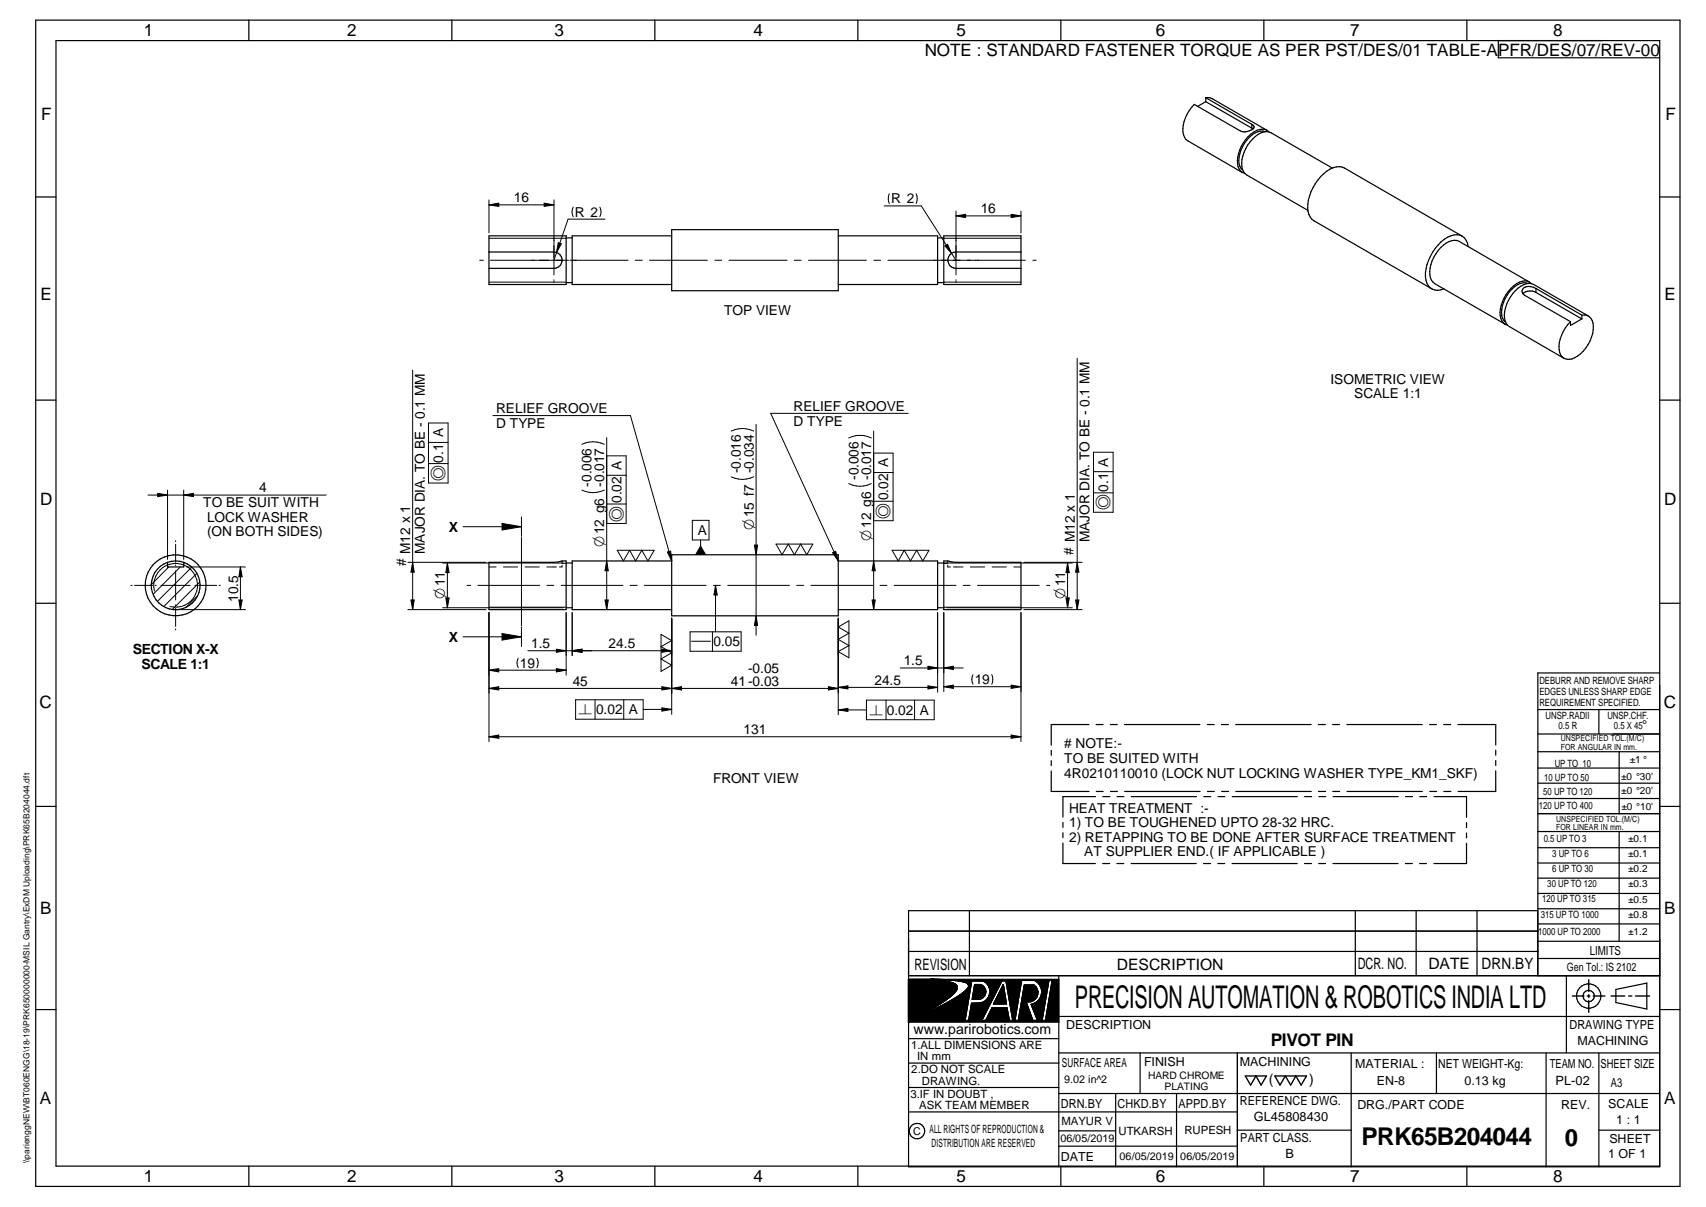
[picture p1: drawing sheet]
<svg xmlns="http://www.w3.org/2000/svg" width="420mm" height="297mm" viewBox="0 0 420 297" stroke-linecap="round" stroke-linejoin="round" font-family="sans-serif">
<g fill="none" stroke="#000" stroke-width=".34">
<path d="M226.3 250.1l-2.5 1.4M226.9 249.8l-.5 .3M228.3 249.3l-4.5 2.2M228.3 249.3l-.8 .4M228.3 249l-.8 .4M229.3 241l1.5 .2M229.3 241l4.3 .6M229.3 241l5.6 .3M230.8 241.2l.5 .1M230.8 241.2l1 .1M231 247.4l-7.2 4.1M231.4 247.1l-.2 .2"/>
<path d="M231.7 247.6l-.6 .3M231.8 241.3l.5 .1M231.8 241.3l1.8 .3M232.9 246.1l-1.3 .9M232.9 246.1l-4.3 2.7M233.3 241.1l.3 .1M233.6 241.6l1.3 .4M233.6 241.2l1.2 .1M233.6 241.2l-9.8-.2v10.5M233.8 241.7h.2M234.3 241.8l1 .5 .4 .5M234.5 244.9l-1.6 1.2"/>
<path d="M234.7 244.7l-.1 .1M234.8 241.3l3.1 .5M234.9 241.3l2.8 .4M234.9 242l.1 .1M234.9 242.1l.6 .3M235.4 243.8l-1.1 1.2-1.4 1.1M235.4 243.8l-.4 .5M235.5 243.6l-.1 .2M235.6 242.5l.1 .3M235.6 243.5l-.1 .1M235.7 243.4l-.2 .2M235.7 243.4l-.3 .4"/>
<path d="M235.7 242.8v.6M236 245.2l-3.3 1.9-4.4 2.2M236 245.2l-6.1 3.4-6.1 2.9M236.8 244.6l-.8 .6M237.5 244.1l-.7 .5M237.7 241.7l.6 .3 .3 .4M237.7 241.7l.2 .1M237.9 241.8l.1 .1M237.9 241.8l.5 .3M238.1 243.5l-.6 .6M238.5 242.1l.1 .4M238.6 242.7l-.3 .6-.8 .8"/>
<path d="M238.6 242.4l-.4 1M239.3 241.4h2.8a2.91 2.91 0 0 1 1.7 2.9 2.91 2.91 0 0 1-2.2 2.5l-2.3 .1-.7 4.3h-1zM240.1 242.3h1.4a1.85 1.85 0 0 1 1.2 2 1.85 1.85 0 0 1-1.7 1.6h-1.5zM246.7 241.3h1.1l1.7 9.9h-.9l-.6-3.2h-3.7l-1.5 3.2h-1zM247.1 242.4l.8 4.7h-3.2zM251.6 241.3h3.2a3.2 3.2 0 0 1 1.7 3.2 3.2 3.2 0 0 1-2.5 2.7l1.6 4h-1.2l-1.8-4.8a2.25 2.25 0 0 0 2.8-1.1 2.25 2.25 0 0 0-.8-2.9h-2.3l-1.5 8.8h-.9zM258.3 241.3h.9l-1.7 9.9h-.9zM387.3 245.1h2.8M390.9 245.1h.7M391.3 241.1v2.9M391.3 244.8v.7M391.3 246.3v2.8"/>
<path d="M392.4 245.1h2.9M396.8 245.1h3.4M401.1 245.1h.8M402.8 245.1h3.5M306.7 264.8h5.2l-1.3 2.2-1.3-2.2-1.3 2.2zM314 264.8h7.8l-1.3 2.2-1.4-2.2-1.2 2.2-1.3-2.2-1.4 2.2z"/>
</g>
<g fill="#000">
<path d="M120.4 50.4l2.4-.4v.8zM134 50l2.4 .4-2.4 .4zM137.5 59.7l.7 .3-1.1 2.1zM235.4 53.1l2.4-.4v.9zM249 52.7l2.4 .4-2.4 .5zM232.7 60.5l.7-.4 .9 2.3zM38.9 121.4l2.4 .4-2.4 .4zM45.2 121.8l2.5-.4v.8zM123.6 128.8l4.8 .8-4.8 .8zM164.4 135.8l.8-.2 .2 2.4zM172.5 134.2l1.4 2.3h-2.7zM185.8 134.2h.8l-.4 2.3z"/>
<path d="M205.1 136l.7-.3 .6 2.3zM59.2 139.5l.4 2.4h-.8zM58.8 147.7h.8l-.4 2.3zM101.2 147.7h.8l-.4 2.3zM101.6 138.4l.4 2.4h-.8zM109.8 147.2h.8l-.4 2.4zM110.2 138.6l.4 2.3h-.8zM123.6 155.9l4.8 .8-4.8 .8zM149 147.7h.8l-.4 2.3zM149.4 138l.4 2.5h-.8zM176.2 144.1l.4 2.3h-.8zM186.2 151.6l.4 2.3h-.8z"/>
<path d="M214.8 147.7h.8l-.4 2.3zM215.2 138l.4 2.5h-.8zM262.5 147.2h.8l-.4 2.4zM262.9 138.6l.4 2.3h-.8zM264.9 147.7h.8l-.4 2.3zM265.3 138.4l.4 2.4h-.8zM120.4 169.4l2.4-.4v.8zM120.4 164.9l2.4-.4v.9zM137 159.8l2.4 .3-2.4 .4zM137 164.5l2.4 .4-2.4 .5zM140.9 160.1l2.4-.3v.7zM163 169l2.4 .4-2.4 .4z"/>
<path d="M163 159.8l2.4 .3-2.4 .4zM163 174.2l2.4 .4-2.4 .4zM165.4 169.4l2.4-.4v.8zM204 169l2.4 .4-2.4 .4zM206.4 174.7l2.4-.4v.8zM206.4 169.2l2.4-.4v.7zM228.5 168.8l2.4 .4-2.4 .3zM228.5 164l2.4 .4-2.4 .4zM232.4 164.4l2.4-.4v.8zM232.4 169l2.4-.4v.8zM249 168.6l2.4 .4-2.4 .4zM120.4 181.3l2.4-.4v.8z"/>
<path d="M249 180.9l2.4 .4-2.4 .4zM247.1 242.4l.8 4.7h-3.2z"/>
<path d="M223.8 241h5.5l4.1 .6a2.41 2.41 0 0 1 2.3 1.4v.1a7.3 7.3 0 0 1-3.4 3.4l-8.5 5z" fill-rule="evenodd"/>
<path d="M229.3 241l7.2 .4 1.7 .5 .3 .3 .1 .5-1.1 1.4-2.4 1.6-5.6 3.1-5.7 2.7h37v-10.5zM239.3 241.4h2.8a2.91 2.91 0 0 1 1.7 2.9 2.91 2.91 0 0 1-2.2 2.5l-2.3 .1-.7 4.3h-1zM251.6 241.3h3.2a3.2 3.2 0 0 1 1.7 3.2 3.2 3.2 0 0 1-2.5 2.7l1.6 4h-1.2l-1.8-4.8a2.25 2.25 0 0 0 2.8-1.1 2.25 2.25 0 0 0-.8-2.9h-2.3l-1.5 8.8h-.9zM258.3 241.3h.9l-1.7 9.9h-.9zM246.7 241.3h1.1l1.7 9.9h-.9l-.6-3.2h-3.7l-1.5 3.2h-1z" fill-rule="evenodd"/>
<path d="M240.1 242.3h1.4a1.85 1.85 0 0 1 1.2 2 1.85 1.85 0 0 1-1.7 1.6h-1.5z" fill-rule="evenodd"/>
</g>
<circle cx="238.4" cy="242.1" r=".17" fill="#000"/>
<g fill="none" stroke="#000" stroke-width=".3">
<path d="M8.8 5h405v287h-405zM61.3 5v5M111.3 5v5M161.3 5v5M211.3 5v5M261.3 5v5M311.3 5v5M361.3 5v5M369 10v4.2h39.8M297 24h.5l1.1 .3 13.4 7.7M297 24l11.3 6.6M297 25l11.3 6.5"/>
<path d="M297 24v1M297 25l-2 1.2M308.3 30.6l.4 .3 .2 .4-.4 .5M308.3 31.5l.3 .2M308.3 30.6v.9M308.5 31.8l-.9 .4a2.41 2.41 0 0 1-2.1 0l-11.4-6.5a8.7 8.7 0 0 0-2.6 7.5l.6 1.1 .5 .4 13.4 7.8M311.6 32.4a3.7 3.7 0 0 0-3.9 1.4 8 8 0 0 0-2.5 6.5l.5 1.2 .4 .4M312 32l.5 .4M312 32a4 4 0 0 0-4.6 1.6 8.7 8.7 0 0 0-2.5 7.4 2.23 2.23 0 0 0 1.7 1.7M312.5 32.5a4.3 4.3 0 0 0-4 1.7 7.8 7.8 0 0 0-2.3 8l.8 .9 15.1 8.7M312.5 32.5l15.6 8.9M8.8 48.5h5"/>
<path d="M120.4 58h19v12h-19zM139.4 58.5h1.5M165.4 56.5h41v15h-41zM165.4 58h-24.5v12h24.5M206.4 58h24.5v12h-24.5M230.9 58.5h1.5M232.4 58h19v12h-19zM360.1 58.1l-29-16.7a4.4 4.4 0 0 0-5.1 1.4 11.2 11.2 0 0 0-3.9 9.2 3.5 3.5 0 0 0 1.5 2.4l29 16.7M360.1 58.1a3.4 3.4 0 0 1 1.5 2.6M360.1 58.1a4.5 4.5 0 0 0-5.2 1.4 11.3 11.3 0 0 0-3.7 9.4 2.95 2.95 0 0 0 4.4 2.2M408.8 48.5h5M120.4 62h16a2.01 2.01 0 0 1 2 2 2.01 2.01 0 0 1-2 2h-16"/>
<path d="M139.4 69.6h1.5M230.9 69.6h1.5M251.4 62h-16a2.01 2.01 0 0 0-2 2 2.01 2.01 0 0 0 2 2h16M376.3 69.8a3.7 3.7 0 0 0-3.9 1.3 7.8 7.8 0 0 0-2.3 7.2l.7 1M376.7 69.4l-17.3-10a3.6 3.6 0 0 0-3.9 .9 8.6 8.6 0 0 0-3.2 8.1l.2 .6 .8 .8 17.4 10M376.7 69.4l.5 .4M376.7 69.4a3.8 3.8 0 0 0-4.6 1.6 8.5 8.5 0 0 0-2.5 7.4 2.31 2.31 0 0 0 1.7 1.6M378.3 71a2.29 2.29 0 0 0-3.4 .4v.6l.5 .6 11.4 6.6M378.3 71l11.3 6.6M378.3 71v1M378.3 72l11.3 6.5M378.3 72a2.97 2.97 0 0 0-3.2 .3"/>
<path d="M389.6 77.6a2.4 2.4 0 0 1 2.8 2.7 9.1 9.1 0 0 1-5.3 8 2.35 2.35 0 0 1-3.1-2.3 9.2 9.2 0 0 1 2.8-6.8M389.6 78.5l-2.8 1.6v-.9M389.6 77.6v.9M391.2 77.8l-13.5-7.8a3.5 3.5 0 0 0-3.8 .9 8.5 8.5 0 0 0-3.2 8.1l.6 1.1 .5 .3 13.4 7.8M8.8 98.5h5M408.8 98.5h5M41.3 138.4a6 6 0 0 0-2.9 9.2 6 6 0 0 0 9.7 0 6 6 0 0 0-2.9-9.2M41.3 138.4v1.1h3.9v-1.1M41.3 138.4a6 6 0 0 1 3.9 0M120.4 138.4h16l3-.4v12h-19zM139.4 138.6h1.5M165.4 136.5h41v15.1h-41z"/>
<path d="M165.4 138h-24.5v12h24.5M206.4 138h24.5v12h-24.5M230.9 138.6h1.5M232.4 138l3 .4h16v11.6h-19zM8.8 148.5h5M139.4 149.6h1.5M230.9 149.6h1.5M408.8 148.5h5M268.2 178.3h-9.3v5.1M269.9 178.3h1.7M273.5 178.3h1.7M276.9 178.3h18.6"/>
<path d="M297.3 178.3h1.7M300.8 178.3h1.7M304.3 178.3h18.6M324.7 178.3h1.7M328.2 178.3h1.7M331.7 178.3h18.6M352.1 178.3h1.7M355.5 178.3h1.8M359.1 178.3h9.3v5M378.7 174.6h30.1M393.8 174.6v6M408.8 165.6h-30.1v74.5"/>
<path d="M8.8 198.5h5M258.9 189.7v5.1h9.3M258.9 184.7v1.2M258.9 187.2v1.2M269.8 196h-8v5.1M270 194.8h1.7M271.6 196h1.7M273.5 194.8h1.7M275.1 196h1.7M277 194.8h18.6M278.6 196h16.1M296.4 196h1.8"/>
<path d="M297.4 194.8h1.7M300 196h1.7M300.9 194.8h1.7M303.5 196h16M304.4 194.8h18.5M321.3 196h1.7M324.7 194.8h1.8M324.8 196h1.7M328.2 194.8h1.7M328.3 196h16.1M331.8 194.8h18.5M346.1 196h1.8"/>
<path d="M349.7 196h1.7M352.1 194.8h1.7M353.2 196h8v5.1M355.6 194.8h1.7M368.4 184.6v1.2M368.4 187.2v1.2M368.4 189.7v5.1h-9.3M378.7 185h30.1M378.7 189h30.1M378.7 192.7h30.1M378.7 196.5h30.1M378.7 180.6h30.1"/>
<path d="M398.8 185v15.2M408.8 198.5h5M261.8 202.4v1.2M261.8 204.9v1.3M261.8 207.5v5h8M271.6 212.5h1.7M275.1 212.5h1.7M278.6 212.5h16M296.4 212.5h1.7M299.9 212.5h1.7M303.4 212.5h16.1M321.3 212.5h1.7"/>
<path d="M324.8 212.5h1.7M328.3 212.5h16M346.1 212.5h1.7M349.6 212.5h1.7M361.2 207.5v5h-8.1M361.2 202.4v1.3M361.2 205v1.2M378.7 200.2h30.1M378.7 204.6h30.1M378.7 208.6h30.1M378.7 212.4h30.1M378.7 216.1h30.1"/>
<path d="M378.7 219.9h30.1M398.8 204.6v27M223.8 229.2h154.9M223.8 234.1h154.9M238.7 224.1v16M333.8 224.1v16M348.8 224.1v16M363.8 224.1v16M378.7 224.1h-154.9v63h185v-277.1h-395v277h395M378.7 223.6h30.1M378.7 227.4h30.1M378.7 231.6h30.1"/>
<path d="M378.7 235.9h30.1M8.8 248.5h5M223.8 251.5h37M223.8 241h37M223.8 255.6h37M223.8 240.1h185M260.8 240.1v47M260.8 250.1h148M260.8 259.1h148M280.8 259.1v10M304.7 259.1v28M332.8 259.1v28"/>
<path d="M353.8 259.1v10M380.8 259.1v28M385.8 240.1v19M393.8 259.1v28M398 243.5l7.6-1.6v6.4l-7.6-1.6zM408.8 248.5h5M223.8 273.6h80.9M223.8 267.6h37M223.8 261.6h37M260.8 278.3h14M260.8 269.1h148M274.8 269.1v18"/>
<path d="M289.8 269.1v18M304.7 278.1h28.1M393.8 278.1h15M61.3 287v5M111.3 287v5M161.3 287v5M211.3 287v5M260.8 282.1h43.9M261.3 287v5M311.3 287v5M361.3 287v5"/>
<circle cx="43.3" cy="144" r="7.5"/>
<circle cx="391.3" cy="245.1" r="2.99"/>
<circle cx="391.3" cy="245.1" r="1.39"/>
<circle cx="225.8" cy="278.3" r="1.9"/>
</g>
<g fill="none" stroke="#000" stroke-width=".25">
<path d="M120.4 58.6h19M120.4 49.2v8.1M120.4 50.4l2.4-.4v.8zM120.4 50.4h16M134 50l2.4 .4-2.4 .4zM136.4 49.2v18.4M137.5 59.7l.7 .3-1.1 2.1zM141.2 51a2.52 2.52 0 0 0 0 2.3M147.7 51a2.52 2.52 0 0 1 0 2.3M149 53.9h-9.1l-3.5 10.2M217.8 50.7h9.1l8.5 13.4M219 47.7a2.99 2.99 0 0 0 0 2.4"/>
<path d="M225.6 47.7a2.99 2.99 0 0 1 0 2.4M232.4 58.6h19M235.4 51.9v15.7M235.4 53.1l2.4-.4v.9zM235.4 53.1h16M249 52.7l2.4 .4-2.4 .5zM251.4 51.9v5.4M118.1 64.1h.9M120.4 69.4h19M120.8 64.1h19.2M136.4 68.8v.2M136.4 69.3v.3"/>
<path d="M140.4 64.1h14.3M156.5 64.1h1.7M160 64.1h14.2M176.1 64.1h1.6M179.5 64.1h14.3M195.6 64.1h1.7M199.1 64.1h14.3M215.2 64.1h1.7M218.7 64.1h33.8M232.4 69.4h19M232.7 60.5l.7-.4 .9 2.3zM235.4 68.8v.2"/>
<path d="M235.4 69.3v.3M254.4 64.1h.8M101.6 91.1v58.9M265.3 88.2v61.8M105.5 114.1h4.9M105.5 108.9h4.9M105.5 104.1h4.9v14.8h-4.9zM121.4 102.3h33.9l10.1 35.7M143.3 109.3a6.4 6.4 0 0 1 5.5 0M149.4 107.7v42.3M149.4 117h4.8M149.4 112.2h4.8v16.6h-4.8"/>
<path d="M180.1 117.3a6.4 6.4 0 0 0 5.5 0M180.1 106.1a6.4 6.4 0 0 1 5.5 0M186.2 104.4v51.9M209 119a6 6 0 0 0 5.6 0M209 107.8a6.4 6.4 0 0 1 5.6 0M215.2 106.1v43.9M215.2 116.3h4.8M215.2 111.5h4.8v16.6h-4.8M223.7 101.7h-33.9l16.6 36.3M269.3 116.1h4.8M269.3 111.3h4.8v14.8h-4.8zM36.4 121.8h43.9"/>
<path d="M38.9 121.4l2.4 .4-2.4 .4zM41.3 120.6v17.1M41.6 139.5l-4.3 4.3M43.3 133.1v.2M43.3 133.9v4.5M43.3 139v.2M44.4 139.5l-6.7 6.8M45.2 120.6v17.1M45.2 121.8l2.5-.4v.8zM45.5 138.5l-.3 .2M46 139.5h14.4M47.2 139.6l-8.4 8.4"/>
<path d="M59.2 139.5l.4 2.4h-.8zM59.2 139.5v10.5M100.4 138.4h19.3M101.6 138.4l.4 2.4h-.8zM109 138.6h29.7M110.2 138.6l.4 2.3h-.8zM110.2 138.6v11M114 129.6h14.4M120.4 139.5h1.8M123.6 128.8l4.8 .8-4.8 .8zM124 139.5h3.5M128.4 127.2v4.8"/>
<path d="M128.4 132.2v21.9M129.3 139.5h3.5M134.7 139.5h2.4M138.4 139.1v.4h-.6M138.4 138v.6M138.4 138.6h1M143.3 120.6a6.4 6.4 0 0 0 5.5 0M149.4 138l.4 2.5h-.8zM149.4 124h4.8M152 135.4h9.1l-1.5 2.6-1.5-2.6-1.6 2.6-1.4-2.6-1.6 2.6zM164.4 135.8l.8-.2 .2 2.4zM170.5 128.1h4.1v4.8h-4.1z"/>
<path d="M172.5 132.9v3.6M185.8 134.2h.8l-.4 2.3zM191.1 133.9h9.1l-1.5 2.6-1.5-2.6-1.5 2.6-1.6-2.6-1.5 2.6zM205.1 136l.7-.3 .6 2.3zM215.2 138l.4 2.5h-.8zM215.2 123.4h4.8M219.7 135.4h9.1l-1.5 2.6-1.5-2.6-1.6 2.6-1.5-2.6-1.5 2.6zM232.4 138.6h31.7M232.4 138.6h1M233.4 139.1v.4h.7M233.4 138v.5M234.8 139.5h2.4"/>
<path d="M239 139.5h3.5M244.3 139.5h3.6M249.7 139.5h1.7M252.2 138.4h14.3M262.9 138.6l.4 2.3h-.8zM262.9 138.6v11M265.3 138.4l.4 2.4h-.8zM269.3 121.3h4.8M32.2 144.1h.3M33.1 144.1h4.5M38 145.5a5.4 5.4 0 0 1 4.8-6.8 5.4 5.4 0 0 1 5.8 5.8 5.4 5.4 0 0 1-6.7 4.8M38.2 144.1h.3"/>
<path d="M39.7 144.1h7.2M43.3 140.5v7.2M43.3 148.8v.3M43.3 149.7v4.4M43.3 154.8v.2M44 150h16.4M48 144.1h.3M48.5 141.1l-8.2 8.2M48.7 146.6l-2.9 2.9M48.9 144.1h4.5M49.2 143.3l-6.8 6.7M54 144.1h.3"/>
<path d="M58.8 147.7h.8l-.4 2.3zM100.4 150h19.3M101.2 147.7h.8l-.4 2.3zM109 149.6h29.7M109.8 147.2h.8l-.4 2.4zM114 156.7h14.4M115 144.1h.9M117.7 144.1h15.2M120.4 149.4h19M120.4 150.7v31.8M123.6 155.9l4.8 .8-4.8 .8zM128.4 154.3v4.8"/>
<path d="M134.7 144.1h1.7M137 159.8l2.4 .3-2.4 .4zM138.2 144.1h15.2M139.4 150.7v15.5M140.9 150.7v10.6M149 147.7h.8l-.4 2.3zM155.2 144.1h1.7M158.7 144.1h15.2M162.8 156.1l2.6 1.5-2.6 1.5 2.6 1.6-2.6 1.5 2.6 1.5-2.6 1.5zM163 159.8l2.4 .3-2.4 .4zM165.4 152.1v23.7M170 155.5h12.5v4.8h-12.5z"/>
<path d="M175.5 155.5v4.8M175.7 144.1h1.7M176.2 144.1v11.4M176.2 144.1l.4 2.3h-.8zM179.2 144.1h15.2M186.2 151.6l.4 2.3h-.8zM196.2 144.1h1.7M199.7 144.1h15.2M206.4 152.1v23.8M206.4 154.3l2.7-1.5v9.1l-2.7-1.5 2.7-1.5-2.7-1.5 2.7-1.6zM214.8 147.7h.8l-.4 2.3zM216.7 144.1h1.7"/>
<path d="M220.2 144.1h15.2M230.9 150.7v19.6M232.4 149.4h19M232.4 150.7v19.5M233.2 149.6h30.9M237.2 144.1h1.7M240.7 144.1h15.2M251.4 150.7v31.8M252.2 150h14.3M257.8 144.1h.8M262.5 147.2h.8l-.4 2.4zM264.9 147.7h.8l-.4 2.3z"/>
<path d="M120.4 164.9l2.4-.4v.9zM120.4 169.4l2.4-.4v.8zM120.4 169.4h86M120.4 164.9h19M127.6 162a2.52 2.52 0 0 0 0 2.3M130 160.1h35.4M132.2 162a2.52 2.52 0 0 1 0 2.3M137 164.5l2.4 .4-2.4 .5zM140.9 160.1l2.4-.3v.7zM141.8 172.2h16.6v4.8h-16.6zM146.5 172.2v4.8M153.6 172.2v4.8"/>
<path d="M158.4 174.6h7M163 169l2.4 .4-2.4 .4zM163 174.2l2.4 .4-2.4 .4zM165.4 169.4l2.4-.4v.8zM204 169l2.4 .4-2.4 .4zM206.4 169.2l2.4-.4v.7zM206.4 174.7l2.4-.4v.8zM206.4 169.2h24.5M206.4 174.7h7M213.4 172.3h16.7v4.8h-16.7zM218.2 172.3v4.8M221.7 164.4h15.5"/>
<path d="M225.2 172.3v4.8M228.5 168.8l2.4 .4-2.4 .3zM228.5 164l2.4 .4-2.4 .4zM232.4 164.4l2.4-.4v.8zM232.4 169l2.4-.4v.8zM232.4 169h19M239.6 166a2.52 2.52 0 0 0 0 2.4M244.3 166a2.89 2.89 0 0 1 0 2.4M249 168.6l2.4 .4-2.4 .4zM120.4 181.3l2.4-.4v.8zM120.4 181.3h131M249 180.9l2.4 .4-2.4 .4z"/>
</g>
<text font-size="7.7" x="264.7" y="248.1">PRECISION AUTOMATION &amp; ROBOTICS INDIA LTD</text>
<text font-size="6" x="335.3" y="281.7">PRK65B204044</text>
<text font-size="5.9" x="385.4" y="282.1">0</text>
<text font-size="4.3" x="313" y="257.4">PIVOT PIN</text>
<g font-size="4.2">
<text x="35.4" y="9">1</text>
<text x="85.5" y="8.9">2</text>
<text x="136.6" y="9">3</text>
<text x="185.6" y="9">4</text>
<text x="235.6" y="9">5</text>
<text x="284.6" y="8.8">6</text>
<text x="332.6" y="9">7</text>
<text x="382.6" y="9">8</text>
<text x="227.7" y="13.8">NOTE : STANDARD FASTENER TORQUE AS PER PST/DES/01 TABLE-A</text>
<text x="369" y="13.7">PFR/DES/07/REV-00</text>
<text x="10.1" y="29.6">F</text>
<text x="410.2" y="29.6">F</text>
<text x="9.9" y="73.9">E</text>
<text x="409.9" y="73.9">E</text>
<text x="9.9" y="124.2">D</text>
<text x="409.9" y="124.2">D</text>
<text x="9.7" y="174.3">C</text>
<text x="409.7" y="174.3">C</text>
<text x="9.9" y="225">B</text>
<text x="409.8" y="225">B</text>
<text x="9.8" y="271.7">A</text>
<text x="409.8" y="271.7">A</text>
<text x="35.4" y="291">1</text>
<text x="85.5" y="290.9">2</text>
<text x="136.6" y="291">3</text>
<text x="185.6" y="291">4</text>
<text x="235.6" y="291">5</text>
<text x="284.6" y="290.8">6</text>
<text x="332.6" y="291">7</text>
<text x="382.6" y="291">8</text>
</g>
<g font-size="3.9">
<text x="225.2" y="238.8">REVISION</text>
<text x="275.1" y="238.8">DESCRIPTION</text>
<text x="334.4" y="238.6">DCR. NO.</text>
<text x="351.8" y="238.6">DATE</text>
<text x="364.9" y="238.5">DRN.BY</text>
</g>
<g font-size="3.7">
<text x="109.1" y="118.4" transform="rotate(-90 109.1 118.4)">a</text>
<text x="272.9" y="125.6" transform="rotate(-90 272.9 125.6)">a</text>
<text x="153" y="128.4" transform="rotate(-90 153 128.4)">a</text>
<text x="185.6" y="130.5" transform="rotate(-90 185.6 130.5)">O15 f7</text>
<text x="218.8" y="127.7" transform="rotate(-90 218.8 127.7)">a</text>
<text x="148.8" y="134.7" transform="rotate(-90 148.8 134.7)">O12 g6</text>
<text x="214.6" y="133.1" transform="rotate(-90 214.6 133.1)">O12 g6</text>
<text x="109.6" y="147.5" transform="rotate(-90 109.6 147.5)">O11</text>
<text x="262.3" y="147.5" transform="rotate(-90 262.3 147.5)">O11</text>
<text x="170.2" y="159.1">t</text>
<text x="142.5" y="175.8">n</text>
<text x="214.2" y="175.9">n</text>
</g>
<g font-size="3.5">
<text x="224.9" y="254.5">www.parirobotics.com</text>
<text x="312.5" y="266.7">(</text>
<text x="322.4" y="266.7">)</text>
</g>
<g font-size="3.4">
<text x="126.6" y="49.8">16</text>
<text x="141.6" y="53.3">R 2</text>
<text x="219.4" y="50.1">R 2</text>
<text x="241.5" y="52.5">16</text>
<text x="178.3" y="77.6">TOP VIEW</text>
<text x="327.7" y="94.4">ISOMETRIC VIEW</text>
<text x="122.2" y="101.7">RELIEF GROOVE</text>
<text x="195.4" y="101.1">RELIEF GROOVE</text>
<text x="333.5" y="98">SCALE 1:1</text>
<text x="122.2" y="105.3">D TYPE</text>
<text x="195.4" y="104.7">D TYPE</text>
<text x="109.1" y="113.8" transform="rotate(-90 109.1 113.8)">0.1 A</text>
<text x="145.7" y="119.8" transform="rotate(-90 145.7 119.8)">-0.006</text>
<text x="148.8" y="119.8" transform="rotate(-90 148.8 119.8)">-0.017</text>
<text x="182.5" y="116.5" transform="rotate(-90 182.5 116.5)">-0.016</text>
<text x="185.6" y="116.5" transform="rotate(-90 185.6 116.5)">-0.034</text>
<text x="211.4" y="118.2" transform="rotate(-90 211.4 118.2)">-0.006</text>
<text x="214.6" y="118.2" transform="rotate(-90 214.6 118.2)">-0.017</text>
<text x="50.1" y="124.8">TO BE SUIT WITH</text>
<text x="63.8" y="121.2">4</text>
<text x="153" y="123.8" transform="rotate(-90 153 123.8)">0.02 A</text>
<text x="218.8" y="123.1" transform="rotate(-90 218.8 123.1)">0.02 A</text>
<text x="272.9" y="121" transform="rotate(-90 272.9 121)">0.1 A</text>
<text x="51" y="128.4">LOCK WASHER</text>
<text x="51" y="132">(ON BOTH SIDES)</text>
<text x="110.5" y="130.8">X</text>
<text x="171.9" y="131.7">A</text>
<text x="101" y="136.3" transform="rotate(-90 101 136.3)">M12 x 1</text>
<text x="104.6" y="136.3" transform="rotate(-90 104.6 136.3)">MAJOR DIA. TO BE - 0.1 MM</text>
<text x="264.4" y="136.7" transform="rotate(-90 264.4 136.7)"># M12 x 1</text>
<text x="268.3" y="133.4" transform="rotate(-90 268.3 133.4)">MAJOR DIA. TO BE - 0.1 MM</text>
<text x="100" y="139.2" transform="rotate(-90 100 139.2)">#</text>
<text x="58.6" y="148.1" transform="rotate(-90 58.6 148.1)">10.5</text>
<text x="32.7" y="161">SECTION X-X</text>
<text x="110.5" y="157.9">X</text>
<text x="130.8" y="159.6">1.5</text>
<text x="149.9" y="159.6">24.5</text>
<text x="175.7" y="159.1">0.05</text>
<text x="34.9" y="164.6">SCALE 1:1</text>
<text x="128" y="164.3">19</text>
<text x="184.2" y="165.7">-0.05</text>
<text x="222.6" y="163.7">1.5</text>
<text x="141" y="168.8">45</text>
<text x="180" y="168.8">41-0.03</text>
<text x="215.4" y="168.6">24.5</text>
<text x="240.1" y="168.4">19</text>
<text x="146.8" y="175.8">0.02 A</text>
<text x="218.4" y="175.9">0.02 A</text>
<text x="183.1" y="180.7">131</text>
<text x="262.1" y="184.2"># NOTE:-</text>
<text x="262.1" y="187.7">TO BE SUITED WITH</text>
<text x="262.1" y="191.4">4R0210110010 (LOCK NUT LOCKING WASHER TYPE_KM1_SKF)</text>
<text x="175.6" y="192.7">FRONT VIEW</text>
<text x="263.3" y="200">HEAT TREATMENT :-</text>
<text x="263.3" y="203.6">1) TO BE TOUGHENED UPTO 28-32 HRC.</text>
<text x="263.3" y="207.2">2) RETAPPING TO BE DONE AFTER SURFACE TREATMENT</text>
<text x="267" y="210.8">AT SUPPLIER END.( IF APPLICABLE )</text>
</g>
<g font-size="3.1">
<text x="404.4" y="179.5">°</text>
<text x="391.5" y="235.1">LIMITS</text>
<text x="262.6" y="253.2">DESCRIPTION</text>
<text x="386.5" y="253.2">DRAWING TYPE</text>
<text x="388.5" y="257.1">MACHINING</text>
<text x="261.5" y="262.5">SURFACE AREA</text>
<text x="281.8" y="262.4">FINISH</text>
<text x="305.4" y="262.4">MACHINING</text>
<text x="333.8" y="262.9">MATERIAL :</text>
<text x="354.2" y="262.9">NET WEIGHT-Kg:</text>
<text x="381.7" y="262.7">TEAM NO.</text>
<text x="394.2" y="262.7">SHEET SIZE</text>
<text x="339.1" y="267.1">EN-8</text>
<text x="360.7" y="267">0.13 kg</text>
<text x="383.1" y="267.1">PL-02</text>
<text x="396.7" y="267.5">A3</text>
<text x="261.3" y="272.8">DRN.BY</text>
<text x="275.2" y="272.7">CHKD.BY</text>
<text x="290.3" y="272.8">APPD.BY</text>
<text x="305.4" y="271.9">REFERENCE DWG.</text>
<text x="308.8" y="275.9">GL45808430</text>
<text x="334.3" y="272.9">DRG./PART CODE</text>
<text x="384.5" y="272.8">REV.</text>
<text x="396.1" y="272.7">SCALE</text>
<text x="305.5" y="281">PART CLASS.</text>
<text x="396.4" y="281.2">SHEET</text>
<text x="398.1" y="276.5">1 : 1</text>
<text x="261.3" y="285.8">DATE</text>
<text x="316.6" y="284.9">B</text>
<text x="396.1" y="284.9">1 OF 1</text>
</g>
<g font-size="2.8">
<text x="385.9" y="238.9">Gen Tol.: IS 2102</text>
<text x="224.4" y="258.1">1.ALL DIMENSIONS ARE</text>
<text x="225.9" y="260.9">IN mm</text>
<text x="224.4" y="264.2">2.DO NOT SCALE</text>
<text x="227.1" y="267">DRAWING.</text>
<text x="224.2" y="270.2">3.IF IN DOUBT ,</text>
<text x="226.4" y="273">ASK TEAM MEMBER</text>
<text x="228.9" y="278.8">ALL RIGHTS OF REPRODUCTION &amp;</text>
<text x="261.4" y="276.8">MAYUR V</text>
<text x="275.5" y="279.2">UTKARSH</text>
<text x="291.7" y="279.1">RUPESH</text>
<text x="229.4" y="282.3">DISTRIBUTION ARE RESERVED</text>
</g>
<g font-size="2.7">
<text x="262.1" y="266.5">9.02 in^2</text>
<text x="224.9" y="279.4">C</text>
<text x="261.1" y="281">06/05/2019</text>
<text x="275.7" y="285.5">06/05/2019 06/05/2019</text>
</g>
<g font-size="2.5">
<text x="379.1" y="168.2">DEBURR AND REMOVE SHARP</text>
<text x="379.1" y="171">EDGES UNLESS SHARP EDGE</text>
<text x="379.1" y="173.7">REQUIREMENT SPECIFIED.</text>
<text x="380.7" y="177">UNSP.RADII</text>
<text x="383.9" y="179.5">0.5 R</text>
<text x="395.9" y="177">UNSP.CHF.</text>
<text x="397.5" y="179.4">0.5 X 45</text>
<text x="382.9" y="188.7">UP TO 10</text>
<text x="401.4" y="187.9">±1 °</text>
<text x="380.1" y="195.6">50 UP TO 120</text>
<text x="380.3" y="192.2">10 UP TO 50</text>
<text x="399.3" y="192.1">±0 °30'</text>
<text x="399.3" y="195.4">±0 °20'</text>
<text x="379" y="199.1">120 UP TO 400</text>
<text x="399.3" y="199.3">±0 °10'</text>
<text x="380.2" y="207.1">0.5 UP TO 3</text>
<text x="401" y="207.2">±0.1</text>
<text x="382.3" y="210.9">3 UP TO 6</text>
<text x="382.3" y="214.6">6 UP TO 30</text>
<text x="401" y="210.9">±0.1</text>
<text x="401" y="214.7">±0.2</text>
<text x="381.1" y="218.4">30 UP TO 120</text>
<text x="401" y="218.4">±0.3</text>
<text x="379.5" y="225.8">315 UP TO 1000</text>
<text x="379.8" y="222.1">120 UP TO 315</text>
<text x="401" y="222.2">±0.5</text>
<text x="401" y="225.9">±0.8</text>
<text x="378.8" y="230.1">1000 UP TO 2000</text>
<text x="401" y="230.2">±1.2</text>
<text x="282.7" y="265.6">HARD CHROME</text>
<text x="286.8" y="268.3">PLATING</text>
</g>
<g font-size="2.1">
<text x="384.4" y="182.5">UNSPECIFIED TOL.(M/C)</text>
<text x="384.4" y="184.5">FOR ANGULAR IN mm.</text>
<text x="383.2" y="202.2">UNSPECIFIED TOL.(M/C)</text>
<text x="383.2" y="204.3">FOR LINEAR IN mm.</text>
<text x="7.2" y="286.3" transform="rotate(-90 7.2 286.3)">\\parienggNEW\BT060ENGG\18-19\PRK650000000-MSIL Gantry\ExDM Uploading\PRK65B204044.dft</text>
</g>
</svg>
